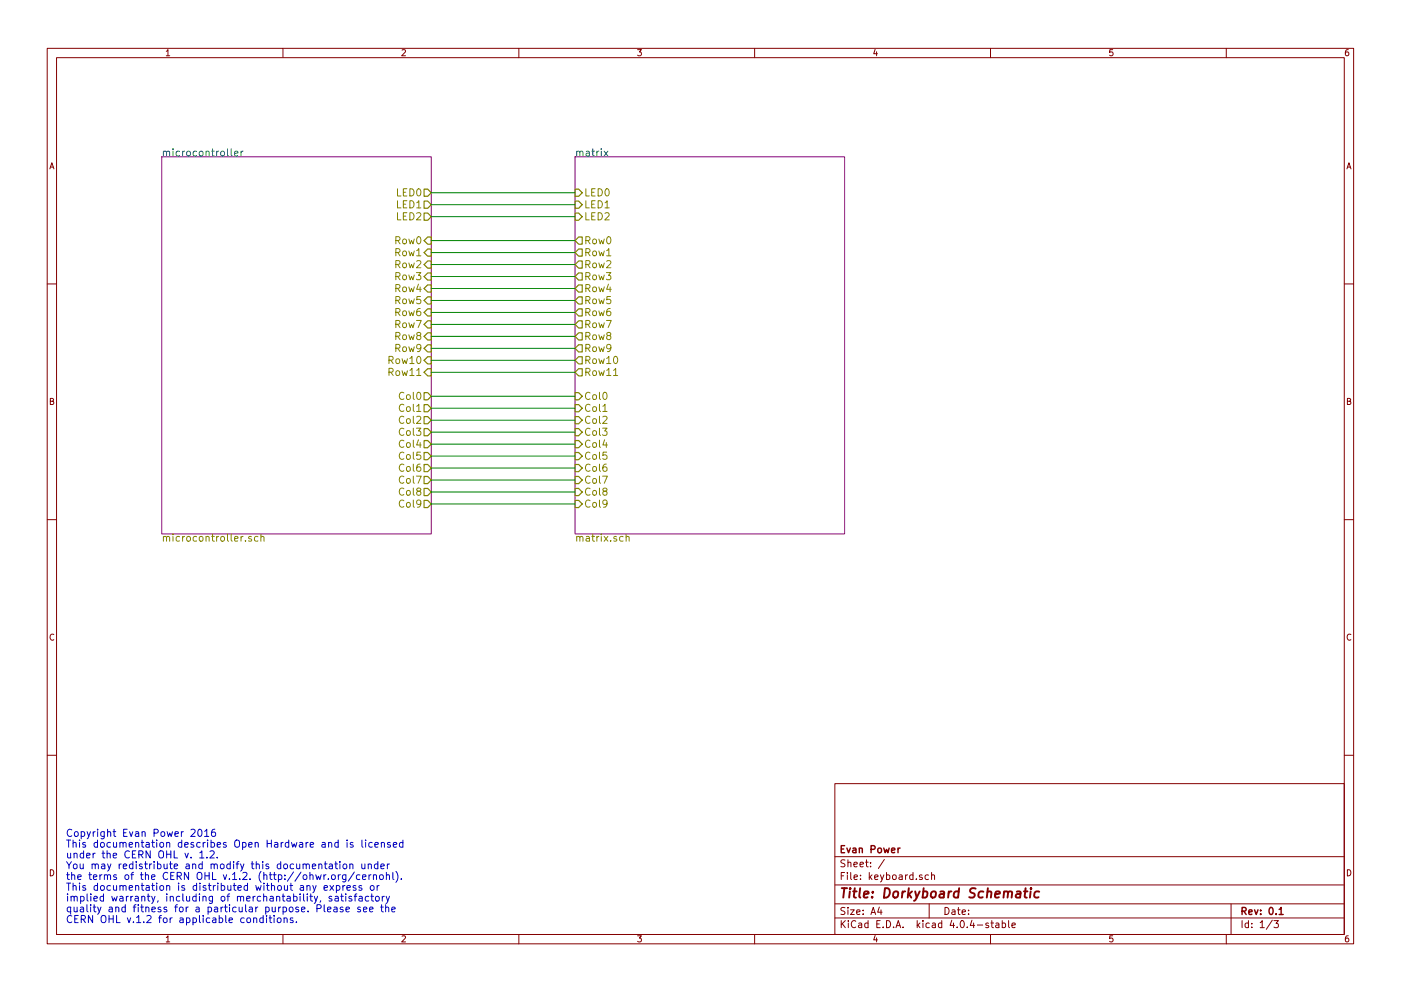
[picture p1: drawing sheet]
<svg xmlns="http://www.w3.org/2000/svg" width="297mm" height="210mm" viewBox="0 0 297 210" stroke-linecap="round" stroke-linejoin="round" font-family="sans-serif">
<g fill="none" stroke="#840000" stroke-width=".21">
<path d="M10 10.3h277v189.9h-277zM12 12.2h273v186.1h-273zM60 10.3v1.9M110 10.3v1.9M160 10.3v1.9M210 10.3v1.9M260 10.3v1.9M10 60.2h2M285 60.2h2M10 110.3h2M285 110.3h2M10 160.2h2"/>
<path d="M177 166.3h108v32h-108zM285 160.2h2M60 198.3v1.9M110 198.3v1.9M160 198.3v1.9M177 194.8h108M177 191.8h108M177 187.8h108M177 181.8h108M186.4 192.5l-.3 1h.9M186.8 193v1M187.5 182.3l-1.3 2"/>
<path d="M195.5 185.7l-.4-.1-.2 .2 .1 .2 .5 .2v.3h-.6M196.8 185.7l-.4-.1-.3 .3 .1 .6 .2 .1 .4-.1M197 191.8v3M197.5 185.7l.2-.1 .4 .1v.9M197.5 185.1v1.5M209.6 195.9l-.4-.1-.2 .2 .1 .3 .5 .1v.3h-.6M210 198.3v1.9M210.1 195.8h.5M210.3 195.3v1.3l.3 .2M211.2 195.9h.5l.1 .9M211.8 196.2l-.7 .3 .2 .3 .5-.1M212.5 195.9l.4-.1 .3 .3-.1 .6h-.6"/>
<path d="M212.5 195.3v1.5M213.8 195.3v1.3l.2 .2M214.6 196.3l.7-.1-.1-.3-.4-.1-.2 .2v.7h.6M260 198.3v1.9M261 191.8v6.5M269.7 195.2l-1.2 2M270.1 195.3h.9l-.5 .6 .5 .1v.7l-.2 .1-.7-.1"/>
</g>
<path d="M190.8 179.9l-.4 .3M271.2 193l.4-.5v1.5M271.2 194h.9" fill="none" stroke="#840000" stroke-width=".3"/>
<path d="M217.1 189.1h.8M217.4 188.4l-.2 1.8 .1 .1 .4 .1M218.5 189.1l-.1 1.3M218.6 188.4v.2l.1-.1-.1-.1v.2M220.3 189.2l-.2-.1a.67 .67 0 0 0-.8 .4v.8l.3 .1 .6-.1" fill="none" stroke="#840000" stroke-width=".41"/>
<path d="M34.3 33.3h57.1v80h-57.1zM121.9 33.3h57.2v80h-57.2z" fill="none" stroke="#840084" stroke-width=".21"/>
<path d="M49 31.6v1.3l.3 .2M49.7 32.6l.8-.2-.1-.2-.4-.1-.3 .2 .1 .7h.6M51.1 32.1v1M51.5 32.1l-.4 .3M128.1 32.1l.8 1M128.9 32.1l-.8 1" fill="none" stroke="#008484" stroke-width=".21"/>
<path d="M130.1 79.7h.9M127.8 87.3h.9M53.3 113.9l-.4-.1-.2 .2 .1 .2 .5 .2v.4h-.6M54.7 113.9l-.4-.1-.4 .3 .2 .7h.6M55.3 114l.1-.1a.36 .36 0 0 1 .6 .1v.8M55.3 113.3v1.5M132.7 114l.1-.1a.36 .36 0 0 1 .6 .1v.8M132.7 113.3v1.5" fill="none" stroke="#848400" stroke-width=".21"/>
<g fill="none" stroke="#848400" stroke-width=".25">
<path d="M89.9 51l.8-.7h.7v1.5h-.7zM89.9 40.1h.8l.7 .8-.7 .8h-.8zM89.9 42.7h.8l.7 .7-.7 .8h-.8zM89.9 45.2h.8l.7 .8-.7 .7h-.8zM90.7 57.9h.7v1.5h-.7l-.8-.7zM90.7 55.4h.7v1.5h-.7l-.8-.8zM90.7 52.8h.7v1.6h-.7l-.8-.8zM121.9 45.2h.8l.7 .8-.7 .7h-.8zM121.9 42.7h.8l.7 .7-.7 .8h-.8zM121.9 40.1h.8l.7 .8-.7 .8h-.8zM121.9 51l.8-.7h.7v1.5h-.7zM122.7 55.4h.7v1.5h-.7l-.8-.8z"/>
<path d="M122.7 57.9h.7v1.5h-.7l-.8-.7zM122.7 52.8h.7v1.6h-.7l-.8-.8zM89.9 71.4l.8-.8h.7v1.5h-.7zM89.9 68.8l.8-.7h.7v1.5h-.7zM89.9 66.3l.8-.8h.7v1.6h-.7zM90.7 78.2h.7v1.6h-.7l-.8-.8zM90.7 75.7h.7v1.5h-.7l-.8-.8zM90.7 73.1h.7v1.6h-.7l-.8-.8zM90.7 63h.7v1.5h-.7l-.8-.8zM90.7 60.4h.7v1.6h-.7l-.8-.8zM121.9 68.8l.8-.7h.7v1.5h-.7zM122.7 75.7h.7v1.5h-.7l-.8-.8z"/>
<path d="M122.7 70.6h.7v1.5h-.7l-.8-.7zM122.7 65.5h.7v1.6h-.7l-.8-.8zM122.7 60.4h.7v1.6h-.7l-.8-.8zM122.7 78.2h.7v1.6h-.7l-.8-.8zM122.7 73.1h.7v1.6h-.7l-.8-.8zM122.7 63h.7v1.5h-.7l-.8-.8zM89.9 98.5h.8l.7 .8-.7 .8h-.8zM89.9 96h.8l.7 .8-.7 .7h-.8zM89.9 93.5h.8l.7 .7-.7 .8h-.8zM89.9 90.9h.8l.7 .8-.7 .8h-.8zM89.9 88.4h.8l.7 .7-.7 .8h-.8zM89.9 85.8h.8l.7 .8-.7 .8h-.8z"/>
<path d="M89.9 83.3h.8l.7 .8-.7 .7h-.8zM121.9 83.3h.8l.7 .8-.7 .7h-.8zM121.9 85.8h.8l.7 .8-.7 .8h-.8zM121.9 88.4h.8l.7 .7-.7 .8h-.8zM121.9 90.9h.8l.7 .8-.7 .8h-.8zM121.9 93.5h.8l.7 .7-.7 .8h-.8zM121.9 96h.8l.7 .8-.7 .7h-.8zM121.9 98.5h.8l.7 .8-.7 .8h-.8zM89.9 106.2h.8l.7 .7-.7 .8h-.8zM89.9 103.6h.8l.7 .8-.7 .8h-.8zM89.9 101.1h.8l.7 .7-.7 .8h-.8zM121.9 101.1h.8l.7 .7-.7 .8h-.8z"/>
<path d="M121.9 103.6h.8l.7 .8-.7 .8h-.8zM121.9 106.2h.8l.7 .7-.7 .8h-.8z"/>
</g>
<g fill="none" stroke="#008400" stroke-width=".21">
<path d="M91.4 40.9h30.5M91.4 43.4h30.5M91.4 46h30.5M91.4 51h30.5M91.4 53.6h30.5M91.4 56.1h30.5M91.4 58.7h30.5M91.4 61.2h30.5M91.4 63.7h30.5M91.4 66.3h30.5M91.4 68.8h30.5M91.4 71.4h30.5"/>
<path d="M91.4 73.9h30.5M91.4 76.4h30.5M91.4 79h30.5M91.4 84.1h30.5M91.4 86.6h30.5M91.4 89.1h30.5M91.4 91.7h30.5M91.4 94.2h30.5M91.4 96.8h30.5M91.4 99.3h30.5M91.4 101.8h30.5M91.4 104.4h30.5"/>
<path d="M91.4 106.9h30.5"/>
</g>
<g fill="none" stroke="#0000c2" stroke-width=".21">
<path d="M40.5 176.1l.6-.2 .3 .5-1 1.1h1M42.1 176.1l.2-.2a.81 .81 0 0 1 .5 .8 .81 .81 0 0 1-.5 .8l-.2-.2-.2-.4zM43.4 176.4l.4-.5v1.6M43.4 177.5h.9M45.6 175.9l-.5 .1a.99 .99 0 0 0 0 1.5l.5-.2 .1-.5-.3-.3h-.3l-.3 .3M73.6 178.2v.2M73.6 178.7v1.1M74.8 178.8l-.3-.1-.3 .3 .1 .2 .5 .1v.4h-.6M76.7 178.2v1.3l.3 .3M77.5 178.2v.2M77.5 178.7v1.1M78.9 178.8l-.4-.1-.3 .3 .1 .7h.6"/>
<path d="M79.5 179.2l.7-.1-.1-.3-.4-.1-.2 .3 .1 .7h.5M80.8 178.9l.1-.1a.36 .36 0 0 1 .6 .2v.8M80.8 178.7v1.1M82.7 178.8l-.3-.1-.3 .3 .1 .2 .5 .1v.4h-.6M83.4 179.2l.7-.1-.1-.3-.4-.1-.2 .3 .1 .7h.5M85.4 178.8l-.4-.1-.3 .3 .1 .7h.6M85.4 178.2v1.6M42.3 180.9l.5-.4v1.5M42.3 182h.9M43.9 181.9v.1M44.5 180.7l.6-.2 .3 .4-.9 1.1h.9M46.1 181.9v.1"/>
<path d="M55.8 194.8l-.4-.1-.3 .3 .1 .7h.6M55.8 194.2v1.6M56.5 194.7v1.1M57.3 194.2v1.3l.3 .3M58.1 194.7v1.1M58.9 194.9l.2-.2 .4 .2 .1 .6-.2 .2-.3 .1-.2-.2zM60.2 194.9l.1-.1a.36 .36 0 0 1 .6 .2v.8M60.2 194.7v1.1M62.1 194.8l-.4-.1-.2 .3 .1 .2 .5 .1v.4h-.6M62.8 195.6v.2M68.7 188.4l.7-.2v-.2l-.5-.1-.2 .2 .1 .7h.6M69.4 193l.8-.2-.1-.3h-.4l-.3 .2 .1 .7h.6"/>
<path d="M69.8 183.4h.6l.1 .9M70 187.9l.7 1M70.3 190.2h-.3l-.3 .2 .1 .2 .5 .1v.4h-.6M70.4 185.7l.2-.1 .4 .1 .1 .6-.2 .2-.3 .1-.2-.1zM70.5 183.7l-.7 .1a.3 .3 0 0 0 .2 .5l.5-.1M70.7 187.9l-.7 1M70.8 192.5h.6l.1 1M71 183.3h.6M71.1 190.2h.6v1M71.2 182.8v1.3l.4 .2M71.3 188l.5-.1 .3 .3-.2 .6h-.6M71.3 187.9v1.5"/>
<path d="M71.5 192.8l-.7 .2a.3 .3 0 0 0 .2 .5l.5-.1M71.7 190.5l-.6 .2a.3 .3 0 0 0 .1 .5l.5-.1M71.7 185.6v1M72.1 182.8v.2M72.1 183.3v1M72.2 185.6l-.5 .3M72.2 190.2h.6M72.4 189.7v1.3l.4 .2M72.7 192.5h-.4l-.2 .2 .1 .2 .5 .1v.4h-.6M72.7 187.9v1M72.8 183.5l.2-.2 .5 .2v.5l-.1 .2-.4 .1-.2-.1zM73.1 187.9l-.4 .3"/>
<path d="M73.3 189.7v.1M73.3 190.2v1M73.3 185.6v1.2l-.2 .3-.4-.1M73.3 185.7l-.4-.1-.3 .3 .1 .6h.6M73.4 193l.7-.2-.1-.3h-.4l-.2 .2v.7h.6M73.6 188.4l.7-.2-.1-.2-.4-.1-.2 .2v.7h.6M74.2 183.5v-.1a.36 .36 0 0 1 .6 .1v.8M74.2 183.3v1M74.5 190.2h-.3l-.2 .2v.2l.5 .1v.4h-.5M75.1 190.2h.6M75.1 185l-1.3 2M75.4 188l-.3-.1-.2 .2v.2l.5 .2v.3h-.5"/>
<path d="M75.7 189.7l-.4 .2v1.3M76.1 190.2h.6l.1 1M76.3 185.7l-.4-.1-.3 .3 .1 .6h.6M76.4 192.5h-.4l-.2 .2 .1 .2 .5 .1v.4h-.6M76.7 188l-.4-.1-.2 .2 .1 .2 .5 .2v.3h-.6M76.7 183.3l.1 .9 .3 .1 .3-.1M76.8 190.5l-.7 .2a.3 .3 0 0 0 .2 .5l.5-.1M76.9 186.1l.7-.2-.1-.2-.4-.1-.2 .2v.7h.6M77.1 193l.7-.2-.1-.3h-.4l-.2 .2v.7h.6M77.4 183.3v1M78.1 183.5l.1-.1a.36 .36 0 0 1 .5 .1v.8M78.1 183.3v1"/>
<path d="M78.2 190.2h-.5l-.3 .3 .2 .6h.6M78.2 185.6v1M78.4 193l.7-.2-.1-.3h-.4l-.2 .2v.7h.6M78.6 188l.2-.1 .4 .1 .1 .6-.1 .2-.4 .1-.2-.2zM78.6 190.2h.6M78.7 185.6l-.5 .3M78.8 189.7v1.3l.4 .2M79.2 185.7a.36 .36 0 0 1 .6 .1v.8M79.2 185.6v1M79.7 190.3l.2-.1 .4 .1 .1 .6-.1 .2-.4 .1-.2-.2zM80 187.9v1M80.1 183.4l-.4-.1-.3 .3 .1 .6h.6"/>
<path d="M80.1 182.8v1.5M80.4 187.9l-.4 .3M80.5 185.7l.3-.1 .4 .1 .1 .6-.2 .2-.3 .1-.3-.1zM80.7 192.5h.6M80.7 183.8l.8-.1-.1-.3-.4-.1-.3 .2 .1 .7h.6M80.9 191.9v1.4l.4 .2M81.1 190.2v1M81.5 190.2l-.4 .3M81.8 192.6v-.1a.36 .36 0 0 1 .6 .2v.8M81.8 191.9v1.6M81.9 190.2l.3 1M81.9 185.7h.1a.36 .36 0 0 1 .6 .1v.8"/>
<path d="M81.9 185.1v1.5M82.1 183.3v1M82.5 183.3l-.4 .3M82.6 190.2l-.5 1.3-.2 .2M83.1 193l.7-.2-.1-.3h-.4l-.2 .2v.7h.6M83.3 185.1v1.3l.2 .2M83.9 184.9a1.75 1.75 0 0 1 0 2.3M85.1 186.5v.1"/>
</g>
<text font-size="2.8" fill="#840000" x="178" y="190.5">Title: Dorkyboard Schematic</text>
<g font-size="2.1" fill="#008484">
<text x="34.3" y="33.2">microcontroller</text>
<text x="121.9" y="33.2">matrix</text>
</g>
<g font-size="2.1" fill="#848400">
<text x="84.1" y="41.7">LED0</text>
<text x="123.9" y="41.7">LED0</text>
<text x="84.1" y="44.2">LED1</text>
<text x="84.1" y="46.7">LED2</text>
<text x="123.9" y="46.7">LED2</text>
<text x="123.9" y="44.2">LED1</text>
<text x="83.8" y="51.8">Row0</text>
<text x="123.9" y="51.8">Row0</text>
<text x="83.8" y="59.4">Row3</text>
<text x="83.8" y="56.9">Row2</text>
<text x="83.8" y="54.4">Row1</text>
<text x="123.9" y="56.9">Row2</text>
<text x="123.9" y="59.4">Row3</text>
<text x="123.9" y="54.4">Row1</text>
<text x="83.8" y="64.5">Row5</text>
<text x="83.8" y="62">Row4</text>
<text x="123.9" y="62">Row4</text>
<text x="123.9" y="64.5">Row5</text>
<text x="83.8" y="69.6">Row7</text>
<text x="83.8" y="67.1">Row6</text>
<text x="123.9" y="67.1">Row6</text>
<text x="123.9" y="69.6">Row7</text>
<text x="82.7" y="77.2">Row10</text>
<text x="83.8" y="74.7">Row9</text>
<text x="83.8" y="72.1">Row8</text>
<text x="123.9" y="77.2">Row10</text>
<text x="123.9" y="72.1">Row8</text>
<text x="123.9" y="74.7">Row9</text>
<text x="82.7" y="79.8">Row11</text>
<text x="123.9" y="79.8">Row11</text>
<text x="84.9" y="89.9">Col2</text>
<text x="84.9" y="87.4">Col1</text>
<text x="84.9" y="84.8">Col0</text>
<text x="123.9" y="84.8">Col0</text>
<text x="123.9" y="87.4">Col1</text>
<text x="123.9" y="89.9">Col2</text>
<text x="84.9" y="95">Col4</text>
<text x="84.9" y="92.5">Col3</text>
<text x="123.9" y="92.5">Col3</text>
<text x="123.9" y="95">Col4</text>
<text x="84.9" y="100.1">Col6</text>
<text x="84.9" y="97.5">Col5</text>
<text x="123.9" y="97.5">Col5</text>
<text x="123.9" y="100.1">Col6</text>
<text x="84.9" y="107.7">Col9</text>
<text x="84.9" y="105.2">Col8</text>
<text x="84.9" y="102.6">Col7</text>
<text x="123.9" y="102.6">Col7</text>
<text x="123.9" y="105.2">Col8</text>
<text x="123.9" y="107.7">Col9</text>
<text x="34.3" y="114.9">microcontroller.sch</text>
<text x="121.9" y="114.9">matrix.sch</text>
</g>
<g font-size="2.1" fill="#0000c2">
<text x="14" y="177.5">Copyright Evan Power 2016</text>
<text x="14" y="179.8">This documentation describes Open Hardware and is licensed</text>
<text x="14" y="182.1">under the CERN OHL v. 1.2.</text>
<text x="14" y="184.4">You may redistribute and modify this documentation under</text>
<text x="14" y="186.7">the terms of the CERN OHL v.1.2. (http://ohwr.org/cernohl).</text>
<text x="14" y="189">This documentation is distributed without any express or</text>
<text x="14" y="191.3">implied warranty, including of merchantability, satisfactory</text>
<text x="14" y="193.5">quality and fitness for a particular purpose. Please see the</text>
<text x="14" y="195.8">CERN OHL v.1.2 for applicable conditions.</text>
</g>
<g font-size="2.1" fill="#840000">
<text x="178" y="184">Sheet: /</text>
<text x="178" y="181">Evan Power</text>
<text x="178" y="186.7">File: keyboard.sch</text>
<text x="178" y="196.9">KiCad E.D.A. kicad 4.0.4-stable</text>
<text x="178" y="194.1">Size: A4</text>
<text x="200" y="194.1">Date:</text>
<text x="263" y="194.1">Rev: 0.1</text>
<text x="263" y="196.9">Id: 1/3</text>
</g>
<g font-size="1.8" fill="#840000">
<text x="35" y="11.9">1</text>
<text x="85" y="11.9">2</text>
<text x="135" y="11.9">3</text>
<text x="185" y="11.9">4</text>
<text x="235" y="11.9">5</text>
<text x="285" y="11.9">6</text>
<text x="10.4" y="35.9">A</text>
<text x="285.4" y="35.9">A</text>
<text x="10.4" y="85.9">B</text>
<text x="285.4" y="85.9">B</text>
<text x="10.4" y="135.9">C</text>
<text x="285.4" y="135.9">C</text>
<text x="10.4" y="185.9">D</text>
<text x="285.4" y="185.9">D</text>
<text x="35" y="199.9">1</text>
<text x="85" y="199.9">2</text>
<text x="135" y="199.9">3</text>
<text x="185" y="199.9">4</text>
<text x="235" y="199.9">5</text>
<text x="285" y="199.9">6</text>
</g>
</svg>
